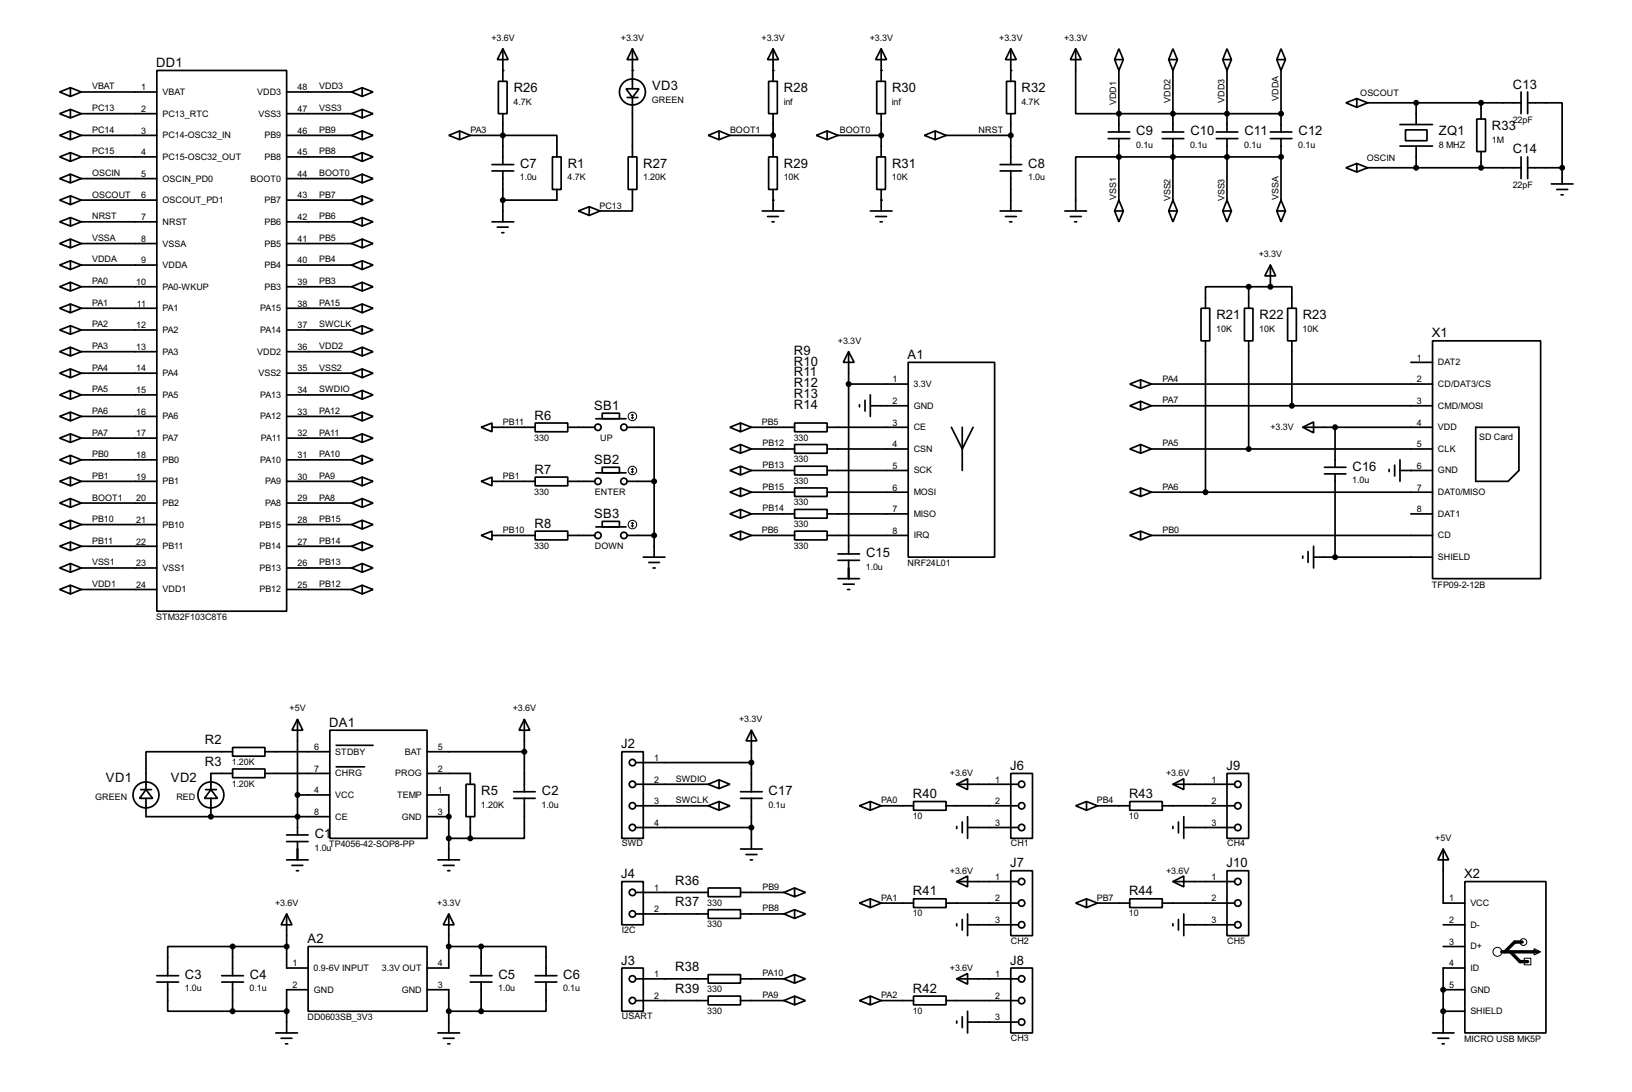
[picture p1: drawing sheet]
<svg xmlns="http://www.w3.org/2000/svg" width="383mm" height="256mm" viewBox="0 0 383 256" stroke-linecap="round" stroke-linejoin="round" font-family="sans-serif">
<g fill="none" stroke="#000" stroke-width=".4">
<path d="M36.9 16.6h30.5v127h-30.5zM117.1 19.1h2.1v7.6h-2.1zM118.2 11.5l1.2 2.5h-2.5zM118.2 11.5v7.6M148.6 11.5l1.3 2.5h-2.5zM148.6 11.5v9.4M180.6 19.1h2.1v7.6h-2.1zM181.7 11.5l1.2 2.5h-2.5zM181.7 11.5v7.6M206 19.1h2.1v7.6h-2.1zM207.1 11.5l1.2 2.5h-2.5zM207.1 11.5v7.6"/>
<path d="M236.5 19.1h2.1v7.6h-2.1zM237.5 11.5l1.3 2.5h-2.5zM237.5 11.5v7.6M252.8 11.5l1.3 2.5h-2.6zM252.8 11.5v15.2h48.2M261.9 14l1 2.6M262.9 11.5l1.1 2.5h-2.1zM262.9 16.6v14.4M264 14l-1.1 2.6M274.6 14l1 2.6M275.6 11.5l1.1 2.5h-2.1zM275.6 16.6v14.4"/>
<path d="M276.7 14l-1.1 2.6M287.3 14l1 2.6M288.3 11.5l1.1 2.5h-2.1zM288.3 16.6v14.4M289.4 14l-1.1 2.6M300 14l1 2.6M301 11.5l1.1 2.5h-2.1zM301 16.6v14.4M302.1 14l-1.1 2.6M14 21.6l2.6-1v2.1zM14 26.7l2.6-1v2zM14 31.8l2.6-1v2z"/>
<path d="M14 36.9l2.6-1v2zM16.6 20.6l2.5 1M16.6 25.7l2.5 1M16.6 30.8l2.5 1M16.6 35.9l2.5 1M19.1 21.6h17.8M19.1 26.7h17.8M19.1 31.8h17.8M19.1 36.9h17.8M19.1 21.6l-2.5 1.1M19.1 26.7l-2.5 1M19.1 31.8l-2.5 1"/>
<path d="M19.1 36.9l-2.5 1M67.4 21.6h15.2M67.4 26.7h15.2M67.4 31.8h15.2M67.4 36.9h15.2M82.6 21.6l2.5 1.1M82.6 26.7l2.5 1M82.6 31.8l2.5 1M82.6 36.9l2.5 1M85.1 20.6l2.6 1-2.6 1.1zM85.1 25.7l2.6 1-2.6 1zM85.1 30.8l2.6 1-2.6 1z"/>
<path d="M85.1 35.9l2.6 1-2.6 1zM85.1 20.6l-2.5 1M85.1 25.7l-2.5 1M85.1 30.8l-2.5 1M85.1 35.9l-2.5 1M105.5 31.8l2.5-1v2zM108 30.8l2.5 1M110.5 31.8h20.4v5.1M110.5 31.8l-2.5 1M115.6 38.7h5.1M118.2 26.7v12M129.8 36.9h2.1v7.6h-2.1z"/>
<path d="M147.1 20.9h3.1l-1.6 2zM147.4 22.9h2.5M147.6 36.9h2.1v7.6h-2.1zM148.6 22.9v14M166.4 31.8l2.6-1v2zM169 30.8l2.5 1M171.5 31.8h10.2M171.5 31.8l-2.5 1M180.6 36.9h2.1v7.6h-2.1zM181.7 26.7v10.2M191.8 31.8l2.6-1v2zM194.4 30.8l2.5 1"/>
<path d="M196.9 31.8h10.2M196.9 31.8l-2.5 1M206 36.9h2.1v7.6h-2.1zM207.1 26.7v10.2M217.2 31.8l2.6-1v2zM219.8 30.8l2.5 1M222.3 31.8h15.2M222.3 31.8l-2.5 1M235 38.7h5.1M237.5 26.7v12M260.4 31h5.1M260.4 32.6h5.1"/>
<path d="M262.9 32.6v14.4M273.1 31h5.1M273.1 32.6h5.1M275.6 32.6v14.4M285.8 31h5.1M285.8 32.6h5.1M288.3 32.6v14.4M298.5 31h5.1M298.5 32.6h5.1M301 36.9h-48.2v12.7M301 32.6v14.4M316.3 39.4l2.5-1v2z"/>
<path d="M316.3 24.2l2.5-1v2zM318.8 38.4l2.6 1M318.8 23.2l2.6 1M321.4 24.2h36M321.4 39.4h36M321.4 39.4l-2.6 1M321.4 24.2l-2.6 1M329 34.3h7.6M329 29.3h7.6M330.3 30.5h5v2.6h-5zM332.8 24.2v5.1M332.8 34.3v5.1"/>
<path d="M347 28h2.1v7.6h-2.1zM348 24.2v3.8M348 35.6v3.8M357.4 21.6v5.1M357.4 36.9v5.1M359 24.2h8.1v15.2M359 39.4h8.1M359 21.6v5.1M359 36.9v5.1M367.1 39.4v3.8M14 42l2.6-1.1v2.1zM14 47l2.6-1v2.1z"/>
<path d="M14 52.1l2.6-1v2zM14 57.2l2.6-1v2zM16.6 40.9l2.5 1.1M16.6 46l2.5 1M16.6 51.1l2.5 1M16.6 56.2l2.5 1M19.1 42h17.8M19.1 47h17.8M19.1 52.1h17.8M19.1 57.2h17.8M19.1 42l-2.5 1M19.1 47l-2.5 1.1"/>
<path d="M19.1 52.1l-2.5 1M19.1 57.2l-2.5 1M67.4 42h15.2M67.4 47h15.2M67.4 52.1h15.2M67.4 57.2h15.2M82.6 42l2.5 1M82.6 47l2.5 1.1M82.6 52.1l2.5 1M82.6 57.2l2.5 1M85.1 40.9l2.6 1.1-2.6 1zM85.1 46l2.6 1-2.6 1.1z"/>
<path d="M85.1 51.1l2.6 1-2.6 1zM85.1 56.2l2.6 1-2.6 1zM85.1 40.9l-2.5 1.1M85.1 46l-2.5 1M85.1 51.1l-2.5 1M85.1 56.2l-2.5 1M115.6 52.1h5.1M115.6 40.2h5.1M116.9 53.4h2.5M117.9 54.7h.5M118.2 40.2v11.9M130.9 44.5v2.5h-12.7"/>
<path d="M135.9 49.6l2.6-1v2zM138.5 48.6l2.5 1M141 49.6l-2.5 1M148.6 44.5v5.1h-7.6M179.1 49.6h5.1M180.4 50.9h2.5M181.4 52.1h.5M181.7 44.5v5.1M204.5 49.6h5.1M205.8 50.9h2.5M206.8 52.1h.5M207.1 44.5v5.1"/>
<path d="M235 49.6h5.1M235 40.2h5.1M236.3 50.9h2.5M237.3 52.1h.5M237.5 40.2v9.4M250.2 49.6h5.1M251.5 50.9h2.6M252.5 52.1h.5M261.9 49.6h2.1l-1.1 2.5zM262.9 47l-1 2.6M262.9 47l1.1 2.6M274.6 49.6h2.1l-1.1 2.5z"/>
<path d="M275.6 47l-1 2.6M275.6 47l1.1 2.6M287.3 49.6h2.1l-1.1 2.5zM288.3 47l-1 2.6M288.3 47l1.1 2.6M300 49.6h2.1l-1.1 2.5zM301 47l-1 2.6M301 47l1.1 2.6M364.5 43.2h5.1M365.8 44.5h2.6M366.8 45.8h.5M14 62.3l2.6-1v2z"/>
<path d="M14 67.4l2.6-1.1v2.1zM14 72.4l2.6-1v2.1zM14 77.5l2.6-1v2zM16.6 61.3l2.5 1M16.6 66.3l2.5 1.1M16.6 71.4l2.5 1M16.6 76.5l2.5 1M19.1 62.3h17.8M19.1 67.4h17.8M19.1 72.4h17.8M19.1 77.5h17.8M19.1 62.3l-2.5 1"/>
<path d="M19.1 67.4l-2.5 1M19.1 72.4l-2.5 1.1M19.1 77.5l-2.5 1M67.4 62.3h15.2M67.4 67.4h15.2M67.4 72.4h15.2M67.4 77.5h15.2M82.6 62.3l2.5 1M82.6 67.4l2.5 1M82.6 72.4l2.5 1.1M82.6 77.5l2.5 1M85.1 61.3l2.6 1-2.6 1z"/>
<path d="M85.1 66.3l2.6 1.1-2.6 1zM85.1 71.4l2.6 1-2.6 1.1zM85.1 76.5l2.6 1-2.6 1zM85.1 61.3l-2.5 1M85.1 66.3l-2.5 1.1M85.1 71.4l-2.5 1M85.1 76.5l-2.5 1M282.2 72.4h2.1v7.7h-2.1zM292.4 72.4h2v7.7h-2zM293.4 67.4h-10.1v5M293.4 67.4h5.1M293.4 67.4v5"/>
<path d="M298.5 62.3l1.3 2.5h-2.6zM298.5 67.4h5.1v5M298.5 62.3v5.1M302.6 72.4h2v7.7h-2zM14 82.6l2.6-1v2zM14 87.7l2.6-1v2zM14 92.8l2.6-1.1v2.1zM14 97.8l2.6-1v2.1zM16.6 81.6l2.5 1M16.6 86.7l2.5 1M16.6 91.7l2.5 1.1M16.6 96.8l2.5 1"/>
<path d="M19.1 82.6h17.8M19.1 87.7h17.8M19.1 92.8h17.8M19.1 97.8h17.8M19.1 82.6l-2.5 1M19.1 87.7l-2.5 1M19.1 92.8l-2.5 1M19.1 97.8l-2.5 1.1M67.4 82.6h15.2M67.4 87.7h15.2M67.4 92.8h15.2M67.4 97.8h15.2"/>
<path d="M82.6 82.6l2.5 1M82.6 87.7l2.5 1M82.6 92.8l2.5 1M82.6 97.8l2.5 1.1M85.1 81.6l2.6 1-2.6 1zM85.1 86.7l2.6 1-2.6 1zM85.1 91.7l2.6 1.1-2.6 1zM85.1 96.8l2.6 1-2.6 1.1zM85.1 81.6l-2.5 1M85.1 86.7l-2.5 1M85.1 91.7l-2.5 1.1M85.1 96.8l-2.5 1"/>
<path d="M125.8 99.4h7.6v2h-7.6zM140 98.4h7.1M141.5 97.1h4.1v1.3h-4.1zM174 99.4l2.6 1M186.7 99.4h7.7v2h-7.7zM199.4 82.6l1.3 2.5h-2.5zM199.4 90.2h14M199.4 82.6v47.5M202 95.1v.5M203.3 94v2.6M204.5 95.3h8.9M204.5 92.8v5"/>
<path d="M213.4 85.1h20.3v45.8h-20.3zM265.5 90.2l2.5-1v2zM265.5 95.3l2.5-1v2zM268 89.2l2.6 1M268 94.3l2.6 1M270.6 90.2h66M270.6 95.3h66M270.6 90.2l-2.6 1M270.6 95.3l-2.6 1M283.3 80.1v35.5M293.4 80.1v25.4M303.6 80.1v15.2"/>
<path d="M331.5 85.1h5.1M336.6 80.1h25.4v55.8h-25.4zM14 102.9l2.6-1v2zM14 108l2.6-1v2zM14 113.1l2.6-1v2zM14 118.2l2.6-1.1v2.1zM16.6 101.9l2.5 1M16.6 107l2.5 1M16.6 112.1l2.5 1M16.6 117.1l2.5 1.1M19.1 113.1h17.8M19.1 102.9h17.8"/>
<path d="M19.1 108h17.8M19.1 118.2h17.8M19.1 102.9l-2.5 1M19.1 108l-2.5 1M19.1 113.1l-2.5 1M19.1 118.2l-2.5 1M67.4 113.1h15.2M67.4 102.9h15.2M67.4 108h15.2M67.4 118.2h15.2M82.6 102.9l2.5 1M82.6 108l2.5 1"/>
<path d="M82.6 113.1l2.5 1M82.6 118.2l2.5 1M85.1 101.9l2.6 1-2.6 1zM85.1 107l2.6 1-2.6 1zM85.1 112.1l2.6 1-2.6 1zM85.1 117.1l2.6 1.1-2.6 1zM85.1 101.9l-2.5 1M85.1 107l-2.5 1M85.1 112.1l-2.5 1M85.1 117.1l-2.5 1.1M113.1 100.4l2.5-1v2zM113.1 113.1l2.5-1v2z"/>
<path d="M115.6 113.1h10.2M115.6 100.4h10.2M125.8 112.1h7.6v2h-7.6zM133.4 113.1h6.4M133.4 100.4h6.4M140 111.1h7.1M141.5 109.8h4.1v1.3h-4.1zM147.4 100.4h6.3v12.7M147.4 113.1h6.3M153.7 113.1v17.8M171.5 100.4l2.5-1v2zM171.5 115.6l2.5-1v2z"/>
<path d="M171.5 110.5l2.5-1v2.1zM171.5 105.5l2.5-1.1v2.1zM174 114.6l2.6 1M174 119.7l2.6 1M174 109.5l2.6 1M174 104.4l2.6 1.1M176.6 115.6h10.1M176.6 105.5h10.1M176.6 100.4h10.1M176.6 110.5h10.1M176.6 100.4l-2.6 1M176.6 115.6l-2.6 1"/>
<path d="M176.6 110.5l-2.6 1.1M176.6 105.5l-2.6 1M186.7 104.4h7.7v2.1h-7.7zM186.7 109.5h7.7v2.1h-7.7zM186.7 114.6h7.7v2h-7.7zM186.7 119.7h7.7v2h-7.7zM194.4 115.6h19M194.4 105.5h19M194.4 100.4h19M194.4 110.5h19M223.6 100.4l2.5 5.1 2.6-5.1M226.1 100.4v10.1"/>
<path d="M265.5 105.5l2.5-1.1v2.1zM265.5 115.6l2.5-1v2zM268 104.4l2.6 1.1M268 114.6l2.6 1M270.6 115.6h66M270.6 105.5h66M270.6 105.5l-2.6 1M270.6 115.6l-2.6 1M306.1 100.4l2.6-1.3v2.6zM306.1 100.4h30.5M311.2 111.3h5.1M311.2 109.8h5.1"/>
<path d="M313.7 100.4v9.4M313.7 111.3v19.6M326.4 110.3v.5M327.7 109.3v2.5M329 110.5h7.6M329 108v5.1M346.8 100.4h10.1v10.1l-2.5 2.6h-7.6zM14 123.2l2.6-1v2.1zM14 128.3l2.6-1v2zM14 133.4l2.6-1v2zM14 138.5l2.6-1v2zM16.6 122.2l2.5 1"/>
<path d="M16.6 127.3l2.5 1M16.6 132.4l2.5 1M16.6 137.5l2.5 1M19.1 123.2h17.8M19.1 128.3h17.8M19.1 133.4h17.8M19.1 138.5h17.8M19.1 123.2l-2.5 1.1M19.1 128.3l-2.5 1M19.1 133.4l-2.5 1M19.1 138.5l-2.5 1M67.4 123.2h15.2"/>
<path d="M67.4 128.3h15.2M67.4 133.4h15.2M67.4 138.5h15.2M82.6 123.2l2.5 1.1M82.6 128.3l2.5 1M82.6 133.4l2.5 1M82.6 138.5l2.5 1M85.1 122.2l2.6 1-2.6 1.1zM85.1 127.3l2.6 1-2.6 1zM85.1 132.4l2.6 1-2.6 1zM85.1 137.5l2.6 1-2.6 1zM85.1 122.2l-2.5 1"/>
<path d="M85.1 127.3l-2.5 1M85.1 132.4l-2.5 1M85.1 137.5l-2.5 1M113.1 125.8l2.5-1v2zM115.6 125.8h10.2M125.8 124.8h7.6v2h-7.6zM133.4 125.8h6.4M140 123.8h7.1M141.5 122.5h4.1v1.3h-4.1zM147.4 125.8h6.3M151.2 130.9h5.1M152.5 132.1h2.5"/>
<path d="M153.5 133.4h.5M171.5 125.8l2.5-1v2zM171.5 120.7l2.5-1v2zM174 124.8l2.6 1M176.6 125.8h10.1M176.6 120.7h10.1M176.6 125.8l-2.6 1M176.6 120.7l-2.6 1M186.7 124.8h7.7v2h-7.7zM194.4 125.8h19M194.4 120.7h19M196.9 131.6h5.1"/>
<path d="M196.9 130.1h5.1M196.9 135.9h5.1M198.2 137.2h2.5M199.2 138.5h.5M199.4 131.6v4.3M265.5 125.8l2.5-1v2zM268 124.8l2.6 1M270.6 125.8h66M270.6 125.8l-2.6 1M306.1 130.6v.5M307.4 129.6v2.5M308.7 130.9h27.9"/>
<path d="M308.7 128.3v5.1M331.5 120.7h5.1M54.7 175.6h7.6v2h-7.6zM54.7 176.6h-20.4v8.9M62.3 176.6h15.2M69.9 169l1.3 2.5h-2.6zM69.9 169v27.1M77.5 171.5h22.9v25.4h-22.9zM79 175.1h8.7M100.4 176.6h22.8M123.2 169l1.3 2.5h-2.5zM123.2 169v17"/>
<path d="M146.1 176.6h5.1v20.3h-5.1zM149.4 179.1h27.2M176.6 171.5l1.3 2.5h-2.6zM176.6 171.5v14.5M33.1 185.5h2.5M34.3 185.5l1.6 2h-3.1zM34.3 187.5v4.3h43.2M48.3 185.5h2.6M49.6 185.5l1.5 2h-3zM49.6 187.5v4.3M54.7 180.6h7.6v2.1h-7.6zM54.7 181.7h-5.1v3.8"/>
<path d="M62.3 181.7h15.2M67.4 197.7h5M67.4 196.1h5M69.9 197.7v4.3M69.9 186.7h7.6M79 180.1h6.7M100.4 186.7h5.1v15.3M100.4 181.7h10.1v2.5M100.4 191.8h5.1M105.5 196.9h5M109.5 184.2h2.1v7.6h-2.1zM110.5 191.8v5.1"/>
<path d="M120.7 186h5.1M120.7 187.5h5.1M123.2 187.5v9.4h-12.7M149.4 184.2h17M149.4 189.3h17M149.4 194.4h27.2M166.4 184.2l2.6 1M166.4 189.3l2.6 1M169 183.2l2.5 1-2.5 1zM169 188.3l2.5 1-2.5 1zM169 183.2l-2.6 1M169 188.3l-2.6 1"/>
<path d="M174 186h5.1M174 187.5h5.1M174 199.4h5.1M176.6 187.5v11.9M202 189.3l2.5-1v2zM204.5 188.3l2.6 1M207.1 189.3h7.6M207.1 189.3l-2.6 1M214.7 188.3h7.6v2h-7.6zM222.3 189.3h17M224.8 184.2l2.6-1.3v2.6zM224.8 184.2h14.5"/>
<path d="M224.8 194.1v.5M226.1 193.1v2.5M227.4 194.4h11.9M227.4 191.8v5.1M237.5 181.7h5.1v15.2h-5.1zM252.8 189.3l2.5-1v2zM255.3 188.3l2.6 1M257.9 189.3h7.6M257.9 189.3l-2.6 1M265.5 188.3h7.6v2h-7.6zM273.1 189.3h17M275.6 184.2l2.6-1.3v2.6z"/>
<path d="M275.6 194.1v.5M275.6 184.2h14.5M276.9 193.1v2.5M278.2 194.4h11.9M278.2 191.8v5.1M288.3 181.7h5.1v15.2h-5.1zM339.1 199.4l1.3 2.6h-2.5zM339.1 199.4v12.7h5.1M67.4 214.7l1.2 2.5h-2.5zM67.4 214.7v12.7h5M67.4 202h5M68.6 203.3h2.6"/>
<path d="M69.7 204.5h.5M102.9 202h5.1M104.2 203.3h2.5M105.2 204.5h.5M105.5 214.7l1.2 2.5h-2.5zM105.5 214.7v12.7h-5.1M146.1 207.1h5.1v10.1h-5.1zM149.4 209.6h17M149.4 214.7h17M166.4 208.6h7.6v2h-7.6zM166.4 213.7h7.6v2h-7.6zM174 209.6h10.2"/>
<path d="M174 214.7h10.2M175.3 200.7h2.6M176.3 202h.5M184.2 209.6l2.5 1M184.2 214.7l2.5 1M186.7 208.6l2.6 1-2.6 1zM186.7 213.7l2.6 1-2.6 1zM186.7 208.6l-2.5 1M186.7 213.7l-2.5 1M202 212.1l2.5-1v2.1zM204.5 211.1l2.6 1M207.1 212.1h7.6"/>
<path d="M207.1 212.1l-2.6 1.1M214.7 211.1h7.6v2.1h-7.6zM222.3 212.1h17M224.8 207.1l2.6-1.3v2.5zM224.8 207.1h14.5M224.8 217v.5M226.1 216v2.5M227.4 217.2h11.9M227.4 214.7v5.1M237.5 204.5h5.1v15.3h-5.1zM252.8 212.1l2.5-1v2.1zM255.3 211.1l2.6 1"/>
<path d="M257.9 212.1h7.6M257.9 212.1l-2.6 1.1M265.5 211.1h7.6v2.1h-7.6zM273.1 212.1h17M275.6 207.1l2.6-1.3v2.5zM275.6 217v.5M275.6 207.1h14.5M276.9 216v2.5M278.2 217.2h11.9M278.2 214.7v5.1M288.3 204.5h5.1v15.3h-5.1zM339.1 217.2h5.1"/>
<path d="M344.2 207.1h19.1v35.5h-19.1zM36.9 230.7h5.1M36.9 229.2h5.1M39.4 230.7v6.8h15.3M52.1 230.7h5.1M52.1 229.2h5.1M54.7 222.3h-15.3v6.9M54.7 222.3h12.7M54.7 237.5h12.7M54.7 222.3v6.9M54.7 230.7v6.8M72.4 222.3h28v15.2h-28z"/>
<path d="M72.4 232.5h-5v10.1M100.4 232.5h5.1v10.1M105.5 222.3h7.6M105.5 237.5h7.6M110.5 230.7h5.1M110.5 229.2h5.1M113.1 222.3h15.2v6.9M113.1 222.3v6.9M113.1 230.7v6.8M125.8 230.7h5.1M125.8 229.2h5.1M128.3 230.7v6.8h-15.2"/>
<path d="M146.1 227.4h5.1v10.1h-5.1zM149.4 229.9h17M149.4 235h17M166.4 228.9h7.6v2h-7.6zM166.4 234h7.6v2h-7.6zM174 229.9h10.2M174 235h10.2M184.2 229.9l2.5 1M184.2 235l2.5 1M186.7 228.9l2.6 1-2.6 1zM186.7 234l2.6 1-2.6 1zM186.7 228.9l-2.5 1"/>
<path d="M186.7 234l-2.5 1M202 235l2.5-1v2zM204.5 234l2.6 1M207.1 235h7.6M207.1 235l-2.6 1M214.7 234h7.6v2h-7.6zM222.3 235h17M224.8 229.9l2.6-1.2v2.5zM224.8 229.9h14.5M224.8 239.8v.5M226.1 238.8v2.6M227.4 237.5v5.1"/>
<path d="M237.5 227.4h5.1v15.2h-5.1zM339.1 222.3h5.1M339.1 237.5h5.1M339.1 232.5h5.1M344.2 227.4h-5.1v15.2M64.8 242.6h5.1M66.1 243.9h2.5M67.1 245.2h.5M102.9 242.6h5.1M104.2 243.9h2.5M105.2 245.2h.5M227.4 240.1h11.9"/>
<path d="M336.6 242.6h5.1M337.9 243.9h2.5M338.9 245.2h.5"/>
<circle cx="148.6" cy="21.6" r="3.1"/>
<circle cx="140.5" cy="100.4" r=".75"/>
<circle cx="140.5" cy="113.1" r=".75"/>
<circle cx="146.6" cy="100.4" r=".75"/>
<circle cx="146.6" cy="113.1" r=".75"/>
<circle cx="140.5" cy="125.8" r=".75"/>
<circle cx="146.6" cy="125.8" r=".75"/>
<circle cx="148.6" cy="179.1" r=".75"/>
<circle cx="34.3" cy="186.7" r="3.1"/>
<circle cx="49.5" cy="186.7" r="3.1"/>
<circle cx="148.6" cy="184.2" r=".75"/>
<circle cx="148.6" cy="194.4" r=".75"/>
<circle cx="148.6" cy="189.3" r=".75"/>
<circle cx="240" cy="189.3" r=".75"/>
<circle cx="240" cy="184.2" r=".75"/>
<circle cx="240" cy="194.4" r=".75"/>
<circle cx="290.8" cy="184.2" r=".75"/>
<circle cx="290.8" cy="189.3" r=".75"/>
<circle cx="290.8" cy="194.4" r=".75"/>
<circle cx="148.6" cy="214.7" r=".75"/>
<circle cx="148.6" cy="209.6" r=".75"/>
<circle cx="240" cy="207.1" r=".75"/>
<circle cx="240" cy="212.1" r=".75"/>
<circle cx="240" cy="217.2" r=".75"/>
<circle cx="290.8" cy="212.1" r=".75"/>
<circle cx="290.8" cy="207.1" r=".75"/>
<circle cx="290.8" cy="217.2" r=".75"/>
<circle cx="148.6" cy="235" r=".75"/>
<circle cx="148.6" cy="229.9" r=".75"/>
<circle cx="240" cy="235" r=".75"/>
<circle cx="240" cy="229.9" r=".75"/>
<circle cx="240" cy="240.1" r=".75"/>
</g>
<g fill="#000">
<circle cx="118.2" cy="16.6" r=".2"/>
<circle cx="148.6" cy="16.6" r=".2"/>
<circle cx="181.7" cy="16.6" r=".2"/>
<circle cx="207.1" cy="16.6" r=".2"/>
<circle cx="237.5" cy="16.6" r=".2"/>
<circle cx="262.9" cy="26.7" r=".2"/>
<circle cx="262.9" cy="36.9" r=".2"/>
<circle cx="275.6" cy="26.7" r=".2"/>
<circle cx="275.6" cy="36.9" r=".2"/>
<circle cx="288.3" cy="36.9" r=".2"/>
<circle cx="288.3" cy="26.7" r=".2"/>
<circle cx="301" cy="26.7" r=".2"/>
<circle cx="301" cy="36.9" r=".2"/>
<circle cx="181.7" cy="47" r=".2"/>
<circle cx="207.1" cy="47" r=".2"/>
<circle cx="298.5" cy="67.4" r=".2"/>
<circle cx="331.5" cy="110.5" r=".2"/>
<circle cx="49.6" cy="191.8" r=".2"/>
<circle cx="69.9" cy="191.8" r=".2"/>
<circle cx="105.5" cy="191.8" r=".2"/>
<circle cx="339.1" cy="232.5" r=".2"/>
<circle cx="339.1" cy="237.5" r=".2"/>
</g>
<g fill="none" stroke="#000" stroke-width=".23">
<path d="M148.4 98.1l.2 .3M148.6 97.3v1.1M148.6 97.3l-.2 .3M148.6 97.3l.3 .3M148.9 98.1l-.3 .3M148.4 110.8l.2 .3M148.6 110v1.1M148.6 110l-.2 .3M148.6 110l.3 .3M148.9 110.8l-.3 .3M148.4 123.5l.2 .3M148.6 122.7v1.1"/>
<path d="M148.6 122.7l-.2 .3M148.6 122.7l.3 .3M148.9 123.5l-.3 .3M358.2 225.1h1.5v1.5h-1.5zM360.5 222.8l1.5 .8-1.5 .7z"/>
<circle cx="148.6" cy="97.8" r="1"/>
<circle cx="148.6" cy="110.5" r="1"/>
<circle cx="148.6" cy="123.2" r="1"/>
<circle cx="351.8" cy="223.6" r="1.05"/>
<circle cx="357.9" cy="221.3" r=".8"/>
</g>
<g fill="#000" stroke="#000" stroke-width=".4">
<circle cx="118.1" cy="31.8" r=".5"/>
<circle cx="181.6" cy="31.8" r=".5"/>
<circle cx="207" cy="31.8" r=".5"/>
<circle cx="237.5" cy="31.8" r=".5"/>
<circle cx="262.9" cy="36.9" r=".5"/>
<circle cx="262.9" cy="26.7" r=".5"/>
<circle cx="275.6" cy="36.9" r=".5"/>
<circle cx="275.6" cy="26.7" r=".5"/>
<circle cx="288.3" cy="36.9" r=".5"/>
<circle cx="288.3" cy="26.7" r=".5"/>
<circle cx="301" cy="36.9" r=".5"/>
<circle cx="301" cy="26.7" r=".5"/>
<circle cx="332.7" cy="24.2" r=".5"/>
<circle cx="332.7" cy="39.4" r=".5"/>
<circle cx="348" cy="24.2" r=".5"/>
<circle cx="348" cy="39.4" r=".5"/>
<circle cx="367" cy="39.4" r=".5"/>
<circle cx="118.1" cy="47" r=".5"/>
<circle cx="293.4" cy="67.4" r=".5"/>
<circle cx="298.5" cy="67.4" r=".5"/>
<circle cx="199.4" cy="90.2" r=".5"/>
<circle cx="303.5" cy="95.3" r=".5"/>
<circle cx="153.7" cy="113.1" r=".5"/>
<circle cx="283.2" cy="115.6" r=".5"/>
<circle cx="293.4" cy="105.5" r=".5"/>
<circle cx="313.7" cy="100.4" r=".5"/>
<circle cx="153.7" cy="125.8" r=".5"/>
<circle cx="313.7" cy="130.9" r=".5"/>
<circle cx="123.2" cy="176.6" r=".5"/>
<circle cx="176.5" cy="179.1" r=".5"/>
<circle cx="49.5" cy="191.8" r=".5"/>
<circle cx="69.9" cy="186.7" r=".5"/>
<circle cx="69.9" cy="191.8" r=".5"/>
<circle cx="105.4" cy="196.9" r=".5"/>
<circle cx="105.4" cy="191.8" r=".5"/>
<circle cx="110.5" cy="196.9" r=".5"/>
<circle cx="176.5" cy="194.4" r=".5"/>
<circle cx="54.6" cy="237.5" r=".5"/>
<circle cx="54.6" cy="222.3" r=".5"/>
<circle cx="67.3" cy="222.3" r=".5"/>
<circle cx="67.3" cy="237.5" r=".5"/>
<circle cx="105.4" cy="237.5" r=".5"/>
<circle cx="105.4" cy="222.3" r=".5"/>
<circle cx="113" cy="237.5" r=".5"/>
<circle cx="113" cy="222.3" r=".5"/>
<circle cx="339.1" cy="237.5" r=".5"/>
<circle cx="339.1" cy="232.5" r=".5"/>
</g>
<path d="M352.9 223.6h8.4M354.9 223.6l2.3 2.3h1.8M357.7 221.3h-1.8l-2.3 2.3" fill="none" stroke="#000" stroke-width=".8"/>
<g font-size="3.4">
<text x="36.7" y="15.8">DD1</text>
<text x="120.7" y="21.6">R26</text>
<text x="153.2" y="21.1">VD3</text>
<text x="184.2" y="21.6">R28</text>
<text x="209.6" y="21.6">R30</text>
<text x="240.1" y="21.6">R32</text>
<text x="355.5" y="20.8">C13</text>
<text x="267" y="31.8">C9</text>
<text x="279.7" y="31.8">C10</text>
<text x="292.4" y="31.8">C11</text>
<text x="305.1" y="31.8">C12</text>
<text x="338.1" y="31.8">ZQ1</text>
<text x="350.6" y="30.5">R33</text>
<text x="122.2" y="39.4">C7</text>
<text x="133.4" y="39.4">R1</text>
<text x="151.2" y="39.4">R27</text>
<text x="184.2" y="39.4">R29</text>
<text x="209.6" y="39.4">R31</text>
<text x="241.6" y="39.4">C8</text>
<text x="355.5" y="36">C14</text>
<text x="285.8" y="75">R21</text>
<text x="296" y="75">R22</text>
<text x="306.1" y="75">R23</text>
<text x="186.6" y="83.3">R9</text>
<text x="336.5" y="79.3">X1</text>
<text x="186.6" y="85.9">R10</text>
<text x="186.6" y="88.4">R11</text>
<text x="213.3" y="84.3">A1</text>
<text x="186.6" y="90.9">R12</text>
<text x="186.6" y="93.5">R13</text>
<text x="125.6" y="98.6">R6</text>
<text x="139.6" y="96.3">SB1</text>
<text x="186.6" y="96">R14</text>
<text x="125.6" y="111.3">R7</text>
<text x="139.6" y="109">SB2</text>
<text x="317.8" y="110.6">C16</text>
<text x="125.6" y="124">R8</text>
<text x="139.6" y="121.7">SB3</text>
<text x="203.5" y="130.9">C15</text>
<text x="77.4" y="170.7">DA1</text>
<text x="48.2" y="174.8">R2</text>
<text x="48.2" y="179.8">R3</text>
<text x="146" y="175.8">J2</text>
<text x="24.9" y="183.7">VD1</text>
<text x="40.2" y="183.7">VD2</text>
<text x="237.4" y="180.9">J6</text>
<text x="288.2" y="180.9">J9</text>
<text x="113.1" y="186.8">R5</text>
<text x="127.3" y="186.8">C2</text>
<text x="180.6" y="186.8">C17</text>
<text x="214.5" y="187.5">R40</text>
<text x="265.3" y="187.5">R43</text>
<text x="74" y="196.9">C1</text>
<text x="237.4" y="203.7">J7</text>
<text x="288.2" y="203.7">J10</text>
<text x="146" y="206.3">J4</text>
<text x="158.7" y="207.8">R36</text>
<text x="344.1" y="206.3">X2</text>
<text x="158.7" y="212.9">R37</text>
<text x="214.5" y="210.3">R41</text>
<text x="265.3" y="210.3">R44</text>
<text x="72.3" y="221.5">A2</text>
<text x="146" y="226.6">J3</text>
<text x="237.4" y="226.6">J8</text>
<text x="43.5" y="229.9">C3</text>
<text x="58.7" y="229.9">C4</text>
<text x="117.1" y="229.9">C5</text>
<text x="132.4" y="229.9">C6</text>
<text x="158.7" y="228.1">R38</text>
<text x="158.7" y="233.2">R39</text>
<text x="214.5" y="233.2">R42</text>
</g>
<g font-size="2.4">
<text x="115.5" y="9.6">+3.6V</text>
<text x="145.9" y="9.6">+3.3V</text>
<text x="179" y="9.6">+3.3V</text>
<text x="204.4" y="9.6">+3.3V</text>
<text x="234.8" y="9.6">+3.3V</text>
<text x="250.1" y="9.6">+3.3V</text>
<text x="21.6" y="21">VBAT</text>
<text x="33.2" y="21.2">1</text>
<text x="38.2" y="22.3">VBAT</text>
<text x="60.4" y="22.3">VDD3</text>
<text x="69.9" y="21.2">48</text>
<text x="75" y="21">VDD3</text>
<text x="300.4" y="23.7" transform="rotate(-90 300.4 23.7)">VDDA</text>
<text x="319.6" y="22.5">OSCOUT</text>
<text x="21.6" y="26.1">PC13</text>
<text x="33.2" y="26.3">2</text>
<text x="38.2" y="27.4">PC13_RTC</text>
<text x="60.7" y="27.4">VSS3</text>
<text x="69.9" y="26.3">47</text>
<text x="75" y="26.1">VSS3</text>
<text x="120.7" y="24.6">4.7K</text>
<text x="153.2" y="24.1">GREEN</text>
<text x="184.1" y="24.6">inf</text>
<text x="209.5" y="24.6">inf</text>
<text x="240" y="24.6">4.7K</text>
<text x="262.3" y="24.7" transform="rotate(-90 262.3 24.7)">VDD1</text>
<text x="275" y="24.1" transform="rotate(-90 275 24.1)">VDD2</text>
<text x="287.7" y="24.1" transform="rotate(-90 287.7 24.1)">VDD3</text>
<text x="355.5" y="28.8">22pF</text>
<text x="21.6" y="31.2">PC14</text>
<text x="33.2" y="31.4">3</text>
<text x="38.2" y="32.5">PC14-OSC32_IN</text>
<text x="62.1" y="32.5">PB9</text>
<text x="69.9" y="31.4">46</text>
<text x="75" y="31.2">PB9</text>
<text x="110.5" y="31.2">PA3</text>
<text x="171.5" y="31.2">BOOT1</text>
<text x="197.3" y="31.2">BOOT0</text>
<text x="229.9" y="31.2">NRST</text>
<text x="267" y="34.8">0.1u</text>
<text x="279.7" y="34.8">0.1u</text>
<text x="292.4" y="34.8">0.1u</text>
<text x="305.1" y="34.8">0.1u</text>
<text x="338.1" y="34.8">8 MHZ</text>
<text x="350.5" y="33.5">1M</text>
<text x="21.6" y="36.3">PC15</text>
<text x="21.6" y="41.3">OSCIN</text>
<text x="33.2" y="41.6">5</text>
<text x="33.2" y="36.4">4</text>
<text x="38.2" y="37.5">PC15-OSC32_OUT</text>
<text x="62.1" y="37.5">PB8</text>
<text x="69.9" y="41.6">44</text>
<text x="69.9" y="36.4">45</text>
<text x="75" y="36.3">PB8</text>
<text x="75" y="41.3">BOOT0</text>
<text x="321.2" y="37.7">OSCIN</text>
<text x="21.6" y="46.4">OSCOUT</text>
<text x="33.2" y="46.6">6</text>
<text x="38.2" y="42.7">OSCIN_PD0</text>
<text x="38.2" y="47.7">OSCOUT_PD1</text>
<text x="58.9" y="42.7">BOOT0</text>
<text x="62.1" y="47.7">PB7</text>
<text x="69.9" y="46.6">43</text>
<text x="75" y="46.4">PB7</text>
<text x="122.2" y="42.3">1.0u</text>
<text x="133.4" y="42.3">4.7K</text>
<text x="151.1" y="42.3">1.20K</text>
<text x="184.1" y="42.3">10K</text>
<text x="209.5" y="42.3">10K</text>
<text x="241.6" y="42.3">1.0u</text>
<text x="262.3" y="47" transform="rotate(-90 262.3 47)">VSS1</text>
<text x="275" y="47.3" transform="rotate(-90 275 47.3)">VSS2</text>
<text x="287.7" y="47.3" transform="rotate(-90 287.7 47.3)">VSS3</text>
<text x="300.4" y="47" transform="rotate(-90 300.4 47)">VSSA</text>
<text x="355.5" y="44.1">22pF</text>
<text x="21.6" y="51.5">NRST</text>
<text x="33.2" y="51.7">7</text>
<text x="38.2" y="52.8">NRST</text>
<text x="62.1" y="52.8">PB6</text>
<text x="69.9" y="51.7">42</text>
<text x="75" y="51.5">PB6</text>
<text x="140.8" y="49.2">PC13</text>
<text x="21.6" y="56.6">VSSA</text>
<text x="33.2" y="56.8">8</text>
<text x="38.2" y="57.9">VSSA</text>
<text x="62.1" y="57.9">PB5</text>
<text x="69.9" y="56.8">41</text>
<text x="75" y="56.6">PB5</text>
<text x="21.6" y="61.7">VDDA</text>
<text x="33.2" y="61.9">9</text>
<text x="38.2" y="62.9">VDDA</text>
<text x="62.1" y="62.9">PB4</text>
<text x="69.9" y="61.9">40</text>
<text x="75" y="61.7">PB4</text>
<text x="295.8" y="60.4">+3.3V</text>
<text x="21.6" y="66.7">PA0</text>
<text x="21.6" y="71.8">PA1</text>
<text x="32" y="67">10</text>
<text x="32.2" y="72">11</text>
<text x="38.2" y="68.1">PA0-WKUP</text>
<text x="62.1" y="68.1">PB3</text>
<text x="69.9" y="67">39</text>
<text x="69.9" y="72">38</text>
<text x="75" y="66.7">PB3</text>
<text x="75" y="71.8">PA15</text>
<text x="21.6" y="76.9">PA2</text>
<text x="32" y="77.1">12</text>
<text x="38.2" y="73.1">PA1</text>
<text x="61.1" y="73.1">PA15</text>
<text x="69.9" y="77.1">37</text>
<text x="75" y="76.9">SWCLK</text>
<text x="285.8" y="78">10K</text>
<text x="295.9" y="78">10K</text>
<text x="306.1" y="78">10K</text>
<text x="21.6" y="82">PA3</text>
<text x="32" y="82.2">13</text>
<text x="38.2" y="78.2">PA2</text>
<text x="38.2" y="83.3">PA3</text>
<text x="60.4" y="83.3">VDD2</text>
<text x="61.1" y="78.2">PA14</text>
<text x="69.9" y="82.2">36</text>
<text x="75" y="82">VDD2</text>
<text x="196.9" y="80.8">+3.3V</text>
<text x="21.6" y="87.1">PA4</text>
<text x="32" y="87.3">14</text>
<text x="38.2" y="88.4">PA4</text>
<text x="60.7" y="88.4">VSS2</text>
<text x="69.9" y="87.3">35</text>
<text x="75" y="87.1">VSS2</text>
<text x="209.7" y="89.8">1</text>
<text x="273.1" y="89.6">PA4</text>
<text x="332.9" y="89.8">2</text>
<text x="332.9" y="84.7">1</text>
<text x="337.9" y="85.8">DAT2</text>
<text x="21.6" y="92.2">PA5</text>
<text x="32" y="92.4">15</text>
<text x="38.2" y="93.5">PA5</text>
<text x="61.1" y="93.5">PA13</text>
<text x="69.9" y="92.4">34</text>
<text x="75" y="92.2">SWDIO</text>
<text x="209.7" y="94.9">2</text>
<text x="214.7" y="90.9">3.3V</text>
<text x="273.1" y="94.7">PA7</text>
<text x="332.9" y="94.9">3</text>
<text x="337.9" y="90.9">CD/DAT3/CS</text>
<text x="21.6" y="97.2">PA6</text>
<text x="32" y="97.4">16</text>
<text x="38.2" y="98.5">PA6</text>
<text x="61.1" y="98.5">PA12</text>
<text x="69.9" y="97.4">33</text>
<text x="75" y="97.2">PA12</text>
<text x="118.2" y="99.8">PB11</text>
<text x="179" y="99.8">PB5</text>
<text x="209.7" y="100">3</text>
<text x="214.7" y="96">GND</text>
<text x="214.7" y="101.1">CE</text>
<text x="298.5" y="101.1">+3.3V</text>
<text x="332.9" y="100">4</text>
<text x="337.9" y="96">CMD/MOSI</text>
<text x="337.9" y="101.1">VDD</text>
<text x="21.6" y="102.3">PA7</text>
<text x="21.6" y="107.4">PB0</text>
<text x="32" y="102.5">17</text>
<text x="32" y="107.6">18</text>
<text x="38.2" y="103.6">PA7</text>
<text x="61.3" y="103.6">PA11</text>
<text x="69.9" y="107.6">31</text>
<text x="69.9" y="102.5">32</text>
<text x="75" y="102.3">PA11</text>
<text x="75" y="107.4">PA10</text>
<text x="125.6" y="103.5">330</text>
<text x="141" y="103.6">UP</text>
<text x="179.1" y="104.9">PB12</text>
<text x="186.5" y="103.5">330</text>
<text x="209.7" y="105.1">4</text>
<text x="214.7" y="106.2">CSN</text>
<text x="273.1" y="104.9">PA5</text>
<text x="332.9" y="105.1">5</text>
<text x="337.9" y="106.2">CLK</text>
<text x="347.5" y="103.3">SD Card</text>
<text x="21.6" y="112.5">PB1</text>
<text x="32" y="112.7">19</text>
<text x="38.2" y="108.7">PB0</text>
<text x="38.2" y="113.8">PB1</text>
<text x="61.1" y="108.7">PA10</text>
<text x="62.3" y="113.8">PA9</text>
<text x="69.9" y="112.7">30</text>
<text x="75" y="112.5">PA9</text>
<text x="118.2" y="112.5">PB1</text>
<text x="179.1" y="109.9">PB13</text>
<text x="186.5" y="108.6">330</text>
<text x="186.5" y="113.7">330</text>
<text x="209.7" y="110.1">5</text>
<text x="214.7" y="111.2">SCK</text>
<text x="317.8" y="113.5">1.0u</text>
<text x="332.9" y="110.1">6</text>
<text x="337.9" y="111.2">GND</text>
<text x="21.6" y="117.6">BOOT1</text>
<text x="32" y="117.8">20</text>
<text x="38.2" y="118.9">PB2</text>
<text x="62.3" y="118.9">PA8</text>
<text x="69.9" y="117.8">29</text>
<text x="75" y="117.6">PA8</text>
<text x="125.6" y="116.2">330</text>
<text x="139.8" y="116.3">ENTER</text>
<text x="179.1" y="115">PB15</text>
<text x="186.5" y="118.7">330</text>
<text x="209.7" y="115.2">6</text>
<text x="214.7" y="116.3">MOSI</text>
<text x="273.1" y="115">PA6</text>
<text x="332.9" y="115.2">7</text>
<text x="337.9" y="116.3">DAT0/MISO</text>
<text x="21.6" y="122.6">PB10</text>
<text x="32" y="122.8">21</text>
<text x="38.2" y="123.9">PB10</text>
<text x="61" y="123.9">PB15</text>
<text x="69.9" y="122.8">28</text>
<text x="75" y="122.6">PB15</text>
<text x="118.2" y="125.2">PB10</text>
<text x="179" y="125.2">PB6</text>
<text x="179.1" y="120.1">PB14</text>
<text x="186.5" y="123.8">330</text>
<text x="209.7" y="120.3">7</text>
<text x="209.7" y="125.4">8</text>
<text x="214.7" y="121.4">MISO</text>
<text x="273.1" y="125.2">PB0</text>
<text x="332.9" y="120.3">8</text>
<text x="337.9" y="121.4">DAT1</text>
<text x="21.6" y="127.7">PB11</text>
<text x="32" y="127.9">22</text>
<text x="38.2" y="129">PB11</text>
<text x="61" y="129">PB14</text>
<text x="69.9" y="127.9">27</text>
<text x="75" y="127.7">PB14</text>
<text x="125.6" y="128.9">330</text>
<text x="139.8" y="129">DOWN</text>
<text x="186.5" y="128.9">330</text>
<text x="214.7" y="126.5">IRQ</text>
<text x="337.9" y="126.5">CD</text>
<text x="337.9" y="131.6">SHIELD</text>
<text x="21.6" y="132.8">VSS1</text>
<text x="21.6" y="137.9">VDD1</text>
<text x="32" y="133">23</text>
<text x="38.2" y="134.1">VSS1</text>
<text x="61" y="134.1">PB13</text>
<text x="69.9" y="133">26</text>
<text x="75" y="132.8">PB13</text>
<text x="75" y="137.9">PB12</text>
<text x="203.5" y="133.8">1.0u</text>
<text x="213.2" y="133">NRF24L01</text>
<text x="32" y="138.1">24</text>
<text x="38.2" y="139.2">VDD1</text>
<text x="61" y="139.2">PB12</text>
<text x="69.9" y="138.1">25</text>
<text x="336.4" y="138">TFP09-2-12B</text>
<text x="36.7" y="145.7">STM32F103C8T6</text>
<text x="68.1" y="167.1">+5V</text>
<text x="120.5" y="167.1">+3.6V</text>
<text x="173.7" y="169.7">+3.3V</text>
<text x="54.5" y="179.7">1.20K</text>
<text x="73.8" y="176.2">6</text>
<text x="78.8" y="177.3">STDBY</text>
<text x="95.1" y="177.3">BAT</text>
<text x="102.9" y="176.2">5</text>
<text x="153.7" y="178.7">1</text>
<text x="54.5" y="184.8">1.20K</text>
<text x="73.8" y="181.3">7</text>
<text x="78.8" y="182.4">CHRG</text>
<text x="92.9" y="182.4">PROG</text>
<text x="102.9" y="181.3">2</text>
<text x="153.7" y="183.8">2</text>
<text x="158.8" y="183.6">SWDIO</text>
<text x="223.2" y="182.4">+3.6V</text>
<text x="233.9" y="183.8">1</text>
<text x="274" y="182.4">+3.6V</text>
<text x="284.7" y="183.8">1</text>
<text x="22.4" y="187.9">GREEN</text>
<text x="41.4" y="187.9">RED</text>
<text x="73.8" y="186.3">4</text>
<text x="73.8" y="191.4">8</text>
<text x="78.8" y="187.4">VCC</text>
<text x="93.3" y="187.4">TEMP</text>
<text x="102.9" y="191.4">3</text>
<text x="102.9" y="186.3">1</text>
<text x="113" y="189.7">1.20K</text>
<text x="127.3" y="189.7">1.0u</text>
<text x="153.7" y="188.9">3</text>
<text x="158.8" y="188.7">SWCLK</text>
<text x="180.6" y="189.7">0.1u</text>
<text x="207.1" y="188.7">PA0</text>
<text x="233.9" y="188.9">2</text>
<text x="257.7" y="188.7">PB4</text>
<text x="284.7" y="188.9">2</text>
<text x="78.8" y="192.5">CE</text>
<text x="94.4" y="192.5">GND</text>
<text x="153.7" y="194">4</text>
<text x="214.5" y="192.4">10</text>
<text x="233.9" y="194">3</text>
<text x="265.3" y="192.4">10</text>
<text x="284.7" y="194">3</text>
<text x="337.3" y="197.6">+5V</text>
<text x="73.9" y="199.9">1.0u</text>
<text x="77.3" y="199">TP4056-42-SOP8-PP</text>
<text x="146.1" y="198.8">SWD</text>
<text x="237.5" y="198.8">CH1</text>
<text x="288.3" y="198.8">CH4</text>
<text x="153.7" y="209.2">1</text>
<text x="179.1" y="209">PB9</text>
<text x="223.2" y="205.2">+3.6V</text>
<text x="233.9" y="206.7">1</text>
<text x="274" y="205.2">+3.6V</text>
<text x="284.7" y="206.7">1</text>
<text x="64.7" y="212.8">+3.6V</text>
<text x="102.8" y="212.8">+3.3V</text>
<text x="153.7" y="214.3">2</text>
<text x="166.2" y="212.7">330</text>
<text x="179.1" y="214.1">PB8</text>
<text x="207.1" y="211.5">PA1</text>
<text x="214.5" y="215.3">10</text>
<text x="233.9" y="211.7">2</text>
<text x="257.7" y="211.5">PB7</text>
<text x="265.3" y="215.3">10</text>
<text x="284.7" y="211.7">2</text>
<text x="340.5" y="211.7">1</text>
<text x="345.5" y="212.8">VCC</text>
<text x="146.1" y="219.1">I2C</text>
<text x="166.2" y="217.8">330</text>
<text x="233.9" y="216.8">3</text>
<text x="237.5" y="221.7">CH2</text>
<text x="284.7" y="216.8">3</text>
<text x="288.3" y="221.7">CH5</text>
<text x="340.5" y="221.9">3</text>
<text x="340.5" y="216.8">2</text>
<text x="345.5" y="217.9">D-</text>
<text x="68.8" y="227">1</text>
<text x="102.9" y="227">4</text>
<text x="340.5" y="227">4</text>
<text x="345.5" y="223">D+</text>
<text x="43.4" y="232.9">1.0u</text>
<text x="58.7" y="232.9">0.1u</text>
<text x="68.8" y="232.1">2</text>
<text x="73.7" y="228.1">0.9-6V INPUT</text>
<text x="73.7" y="233.2">GND</text>
<text x="89.8" y="228.1">3.3V OUT</text>
<text x="94.4" y="233.2">GND</text>
<text x="102.9" y="232.1">3</text>
<text x="117.1" y="232.9">1.0u</text>
<text x="132.3" y="232.9">0.1u</text>
<text x="153.7" y="229.5">1</text>
<text x="166.2" y="233">330</text>
<text x="179.1" y="229.3">PA10</text>
<text x="223.2" y="228.1">+3.6V</text>
<text x="233.9" y="229.5">1</text>
<text x="340.5" y="232.1">5</text>
<text x="345.5" y="233.2">GND</text>
<text x="345.5" y="228.1">ID</text>
<text x="72.2" y="239.6">DD0603SB_3V3</text>
<text x="146.1" y="239.4">USART</text>
<text x="153.7" y="234.6">2</text>
<text x="166.2" y="238.1">330</text>
<text x="179.1" y="234.4">PA9</text>
<text x="207.1" y="234.4">PA2</text>
<text x="214.5" y="238.1">10</text>
<text x="233.9" y="234.6">2</text>
<text x="233.9" y="239.7">3</text>
<text x="345.5" y="238.2">SHIELD</text>
<text x="237.5" y="244.5">CH3</text>
<text x="344" y="244.7">MICRO USB MK5P</text>
</g>
</svg>
